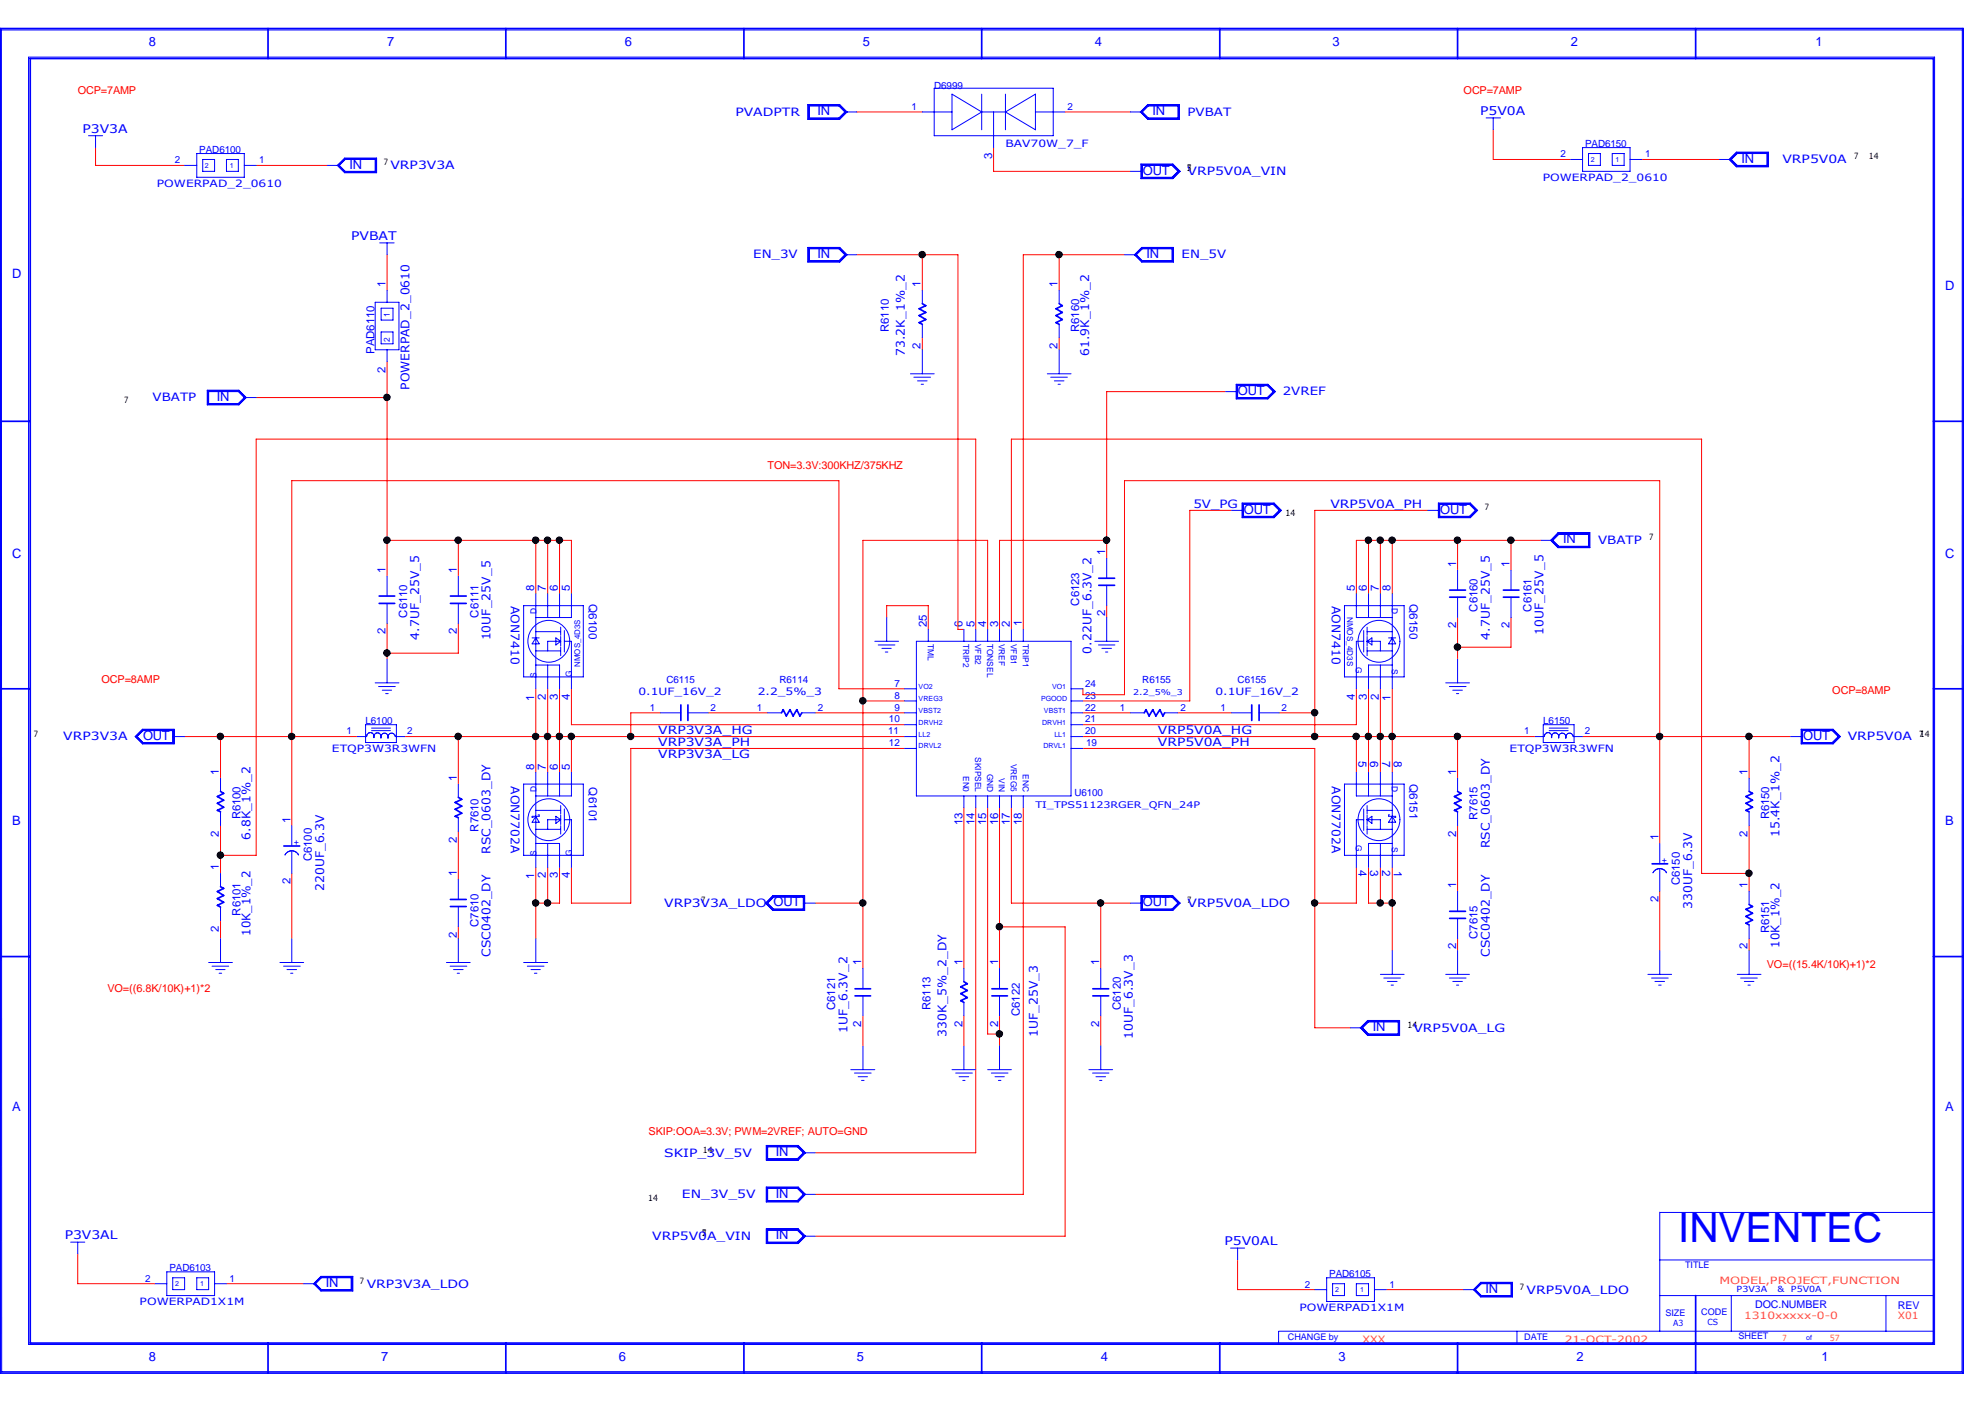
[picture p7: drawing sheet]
<svg xmlns="http://www.w3.org/2000/svg" width="297mm" height="210mm" viewBox="0 0 297 210" stroke-linecap="round" stroke-linejoin="round" font-family="sans-serif">
<g fill="none" stroke="#f00" stroke-width=".15">
<path d="M128.3 16.8h9.8M159.5 16.8h9.7M223.6 19.4v4.5h11.6M14.3 22.1v2.7h13.3M38.4 24.8h10.6M58 38.1v5.4M128.3 38.1h15.1v56.1h.9M138.1 38.1v5.4M148.8 22.1v3.6h20.4M158.6 38.1v5.4M168.4 38.1h-15.2v56.1M245.8 23.9h11.6"/>
<path d="M38.4 59.5h19.6M58 54.1v32.1M138.1 50.6v1.8M158.6 50.6v1.8M183.5 58.6h-17.8v25M184.4 76.4h-6.3v28.5h-16M213.8 76.4h-17v33.9M58 80.9h27.6v8M58 93.3v5.4M68.6 80.9v5.3M68.6 93.3v4.5h-10.6M80.2 80.9v8"/>
<path d="M82 80.9v8M83.8 80.9v8M132.8 92.5v-1.8h6.2v3.5M146.1 94.2v-28.5h-107.7v62.4h-5.4M147.9 94.2v-13.3h-18.7v64.1M151.4 94.2v-28.5h103.4v65.1h7.1M165.7 80.9h-16.1v13.3M165.7 90.7v1.8M204.9 80.9v8M206.7 80.9v8M208.4 80.9v8M218.2 80.9v4.4"/>
<path d="M218.2 92.5v6.2M226.2 80.9v4.4M226.2 92.5v4.4h-8M230.7 80.9h-27.6v8M27.6 110.3h25.9M33 110.3v6.2M60.6 110.3h74.8M68.6 110.3v7.1M80.2 103.1v12.5M82 103.1v12.5M83.8 103.1v12.5M85.6 103.1v5.4h49.8"/>
<path d="M85.6 110.3v5.3M98.9 106.7h-4.5v3.6M106 106.7h8.9M122 106.7h13.4M129.2 104.9h6.2M135.4 103.1h-9.8v-31.1h-81.9v51.6M135.4 112.1h-41v23.1h-8.8v-5.3M162.1 103.1v.9h6.3v-32h80.1v54.3M162.1 110.3h67.7M162.1 106.7h7.1M162.1 112.1h34.7v41.8h5.4M176.4 106.7h8"/>
<path d="M191.5 106.7h5.3M203.1 103.1v5.4h-41M203.1 110.3v5.3M204.9 103.1v12.5M206.7 103.1v12.5M208.4 103.1v12.5M218.2 110.3v6.2M236.9 110.3h31.2M261.9 110.3v6.2M33 123.6v7.2M33 137.9v2.6M43.7 130.8v9.7"/>
<path d="M68.6 124.5v7.2M68.6 138.8v1.7M80.2 129.9v10.6M82 129.9v5.3M83.8 129.9v5.3h-3.6M122 135.2h7.2M144.3 120.9v24.1M146.1 120.9v51.7h-24.1M147.9 120.9v33.9h1.7M149.6 138.8h9.9v46.3h-37.5M149.6 120.9v24.1M151.4 120.9v14.3h17.8"/>
<path d="M153.2 120.9v57.9h-31.2M164.8 135.2v9.8M203.1 129.9v5.3h-6.3M204.9 129.9v5.3h3.5M206.7 129.9v5.3M208.4 129.9v12.4M218.2 123.6v9.8M248.5 133.4v8.9M261.9 123.6v9.8M129.2 152.1v4.5M144.3 152.1v4.5M149.6 152.1v4.5"/>
<path d="M164.8 152.1v4.5M218.2 140.5v1.8M261.9 140.5v1.8M11.6 187.7v4.5h11.6M33.9 192.2h11.6M185.3 188.6v4.5h11.5M207.6 193.1h11.5"/>
</g>
<g fill="none" stroke="#00f" stroke-width=".15">
<path d="M.2 4.4l.1 201M.3 4.5h293.4M4.3 8.6v192.7M4.3 8.6h285.3v192.7h-285.3M120.9 15.7h4.8l1.1 1.1-1.1 1.1h-4.8zM121 15.7h4.7l1 1.1-1 1h-4.7zM121.1 15.8h4.5l1 1-1 .9h-4.5zM121.2 15.9h4.4l.9 .9-.9 .9h-4.4zM126.5 16.8h1.8M138.1 16.8h4.4M139.9 13.2h17.8v7.1h-17.8zM142.5 14.1l4.5 2.7-4.5 2.6z"/>
<path d="M147 16.8h3.5M147 14.1v5.3M148.8 16.8v5.3M150.5 16.8l4.5-2.7v5.3zM150.5 14.1v5.3M155 16.8h4.5M169.2 16.8h1.8M170.8 16.8l1.1-1.1h4.6v2.1h-4.6zM171.8 15.7h4.8v2.2h-4.8l-1.1-1.1zM171.9 15.8h4.5v1.9h-4.5l-1-.9zM171.9 15.9h4.5v1.8h-4.5l-.9-.9zM222.5 17.7h2.2"/>
<path d="M223.6 17.7v1.7M293.8 4.5l-.1 200.9h-293.4M13.2 20.3h2.2M14.3 20.3v1.8M27.6 24.8h1.9M29.5 23h7.1v3.5h-7.1zM30.3 23.9h1.8v1.8h-1.8zM33.9 23.9h1.8v1.8h-1.8zM36.6 24.8h1.8M49 24.8h1.8M50.6 24.8l1-1.1h4.7v2.1h-4.7zM50.7 24.8l1-1h4.5v1.9h-4.5z"/>
<path d="M50.8 24.8l.9-.9h4.5v1.8h-4.5zM51.6 23.7h4.8v2.2h-4.8l-1.1-1.1zM56.9 36.4h2.1M58 36.4v1.7M120.9 37h4.8l1.1 1.1-1.1 1.1h-4.8zM121 37.1h4.7l1 1-1 1.1h-4.7zM121.1 37.2h4.5l1 .9-1 1h-4.5zM121.2 37.3h4.4l.9 .8-.9 .9h-4.4zM126.5 38.1h1.8M168.4 38.1h1.7M169.2 25.7h1.8M170.8 24.6h4.8l1.1 1.1-1.1 1.1h-4.8z"/>
<path d="M170.9 24.6h4.7l1 1.1-1 1h-4.7zM170.9 37h4.8v2.2h-4.8l-1.1-1.1zM171 37.1h4.6v2.1h-4.6l-1.1-1.1zM171 37.2h4.6v1.9h-4.6l-1-1zM171 24.7h4.5l1 1-1 .9h-4.5zM171 37.3h4.5v1.7h-4.5l-.9-.9zM171 24.8h4.5l.9 .9-.9 .8h-4.5zM235.2 23.9h1.7M236.9 22.1h7.1v3.6h-7.1zM237.8 23h1.8v1.8h-1.8zM241.4 23h1.8v1.8h-1.8zM244 23.9h1.8"/>
<path d="M257.4 23.9h1.8M258.9 23.9l1.1-1.1h4.7v2.2h-4.7zM259.1 23.9l1-1h4.5v1.9h-4.5zM259.2 23.9l.9-.9h4.4v1.8h-4.4zM260 22.9h4.7v2h-4.7l-1-1zM31 58.4h4.8l1.1 1.1-1.1 1.1h-4.8zM31.1 58.5h4.6l1.1 1-1.1 1h-4.6zM31.2 58.5h4.5l1 1-1 1h-4.5zM31.2 58.6h4.5l.9 .9-.9 .9h-4.5zM36.6 59.5h1.8M56.2 45.3h3.5v7.1h-3.5zM57.1 46.1h1.7v1.8h-1.7z"/>
<path d="M57.1 49.7h1.7v1.8h-1.7zM58 43.5v1.8M58 52.4v1.7M136.3 56h3.6M136.8 56.5h2.5M137.4 57h1.4M137.9 57.5h.4M138.1 43.5v2M138.1 48.6v2M138.1 52.4v3.6M156.8 56h3.6M157.3 56.5h2.5"/>
<path d="M157.9 57h1.4M158.4 57.5h.3M158.6 43.5v2M158.6 48.6v2M158.6 52.4v3.6M183.5 58.6h1.8M185.1 57.5h4.7l1.2 1.1-1.2 1.1h-4.7zM185.1 57.6h4.7l1 1-1 1h-4.7zM185.2 57.7h4.6l1 .9-1 1h-4.6zM185.3 57.7h4.4l.9 .9-.9 .9h-4.4zM184.4 76.4h1.8M186 75.3h4.8l1.1 1.1-1.1 1.1h-4.8z"/>
<path d="M186 75.4h4.7l1 1-1 1.1h-4.7zM186.1 75.5h4.6l.9 .9-.9 1h-4.6zM186.2 75.5h4.4l.9 .9-.9 .9h-4.4zM213.8 76.4h1.8M215.3 75.3h4.8l1.1 1.1-1.1 1.1h-4.8zM215.4 75.4h4.7l1 1-1 1.1h-4.7zM215.5 75.5h4.5l1 .9-1 1h-4.5zM215.6 75.5h4.4l.9 .9-.9 .9h-4.4zM233.3 79.8h4.7v2.2h-4.7l-1.1-1.1zM233.3 79.8h4.7v2.1h-4.7l-1-1zM233.3 79.9h4.6v1.9h-4.6l-.9-.9zM58 86.2v3"/>
<path d="M58 90.3v3M58 98.7v3.5M68.6 86.2v3M68.6 90.3v3M78.4 90.7h8.9v10.6h-8.9zM79.7 95.5h1M80.2 88.9v14.2M80.2 97.5h3.7M80.2 95.5l.5 .9h-1zM80.2 94.6h3.7M80.2 99.6h3.6v3.5M82 88.9v3.6"/>
<path d="M82 99.6v3.5M83.2 95.5l.7 .5-.7 .6zM83.8 88.9v3.6M83.9 96h-1.9v1.5M83.9 93.9v1.2M83.9 95.3v1.4M83.9 96.9v1.3M84.5 96h1.1v7.1M84.5 94.4v3.2M85.6 88.9v3.6h-5.4M131 96h3.5M131.5 96.6h2.5"/>
<path d="M132 97.1h1.4M132.5 97.6h.4M132.8 92.5v3.5M137.2 96h23.2v23.2h-23.2zM139 94.2v1.8M144.3 94.2v1.8M146.1 94.2v1.8M147.9 94.2v1.8M149.6 94.2v1.8M151.4 94.2v1.8M153.2 94.2v1.8M163.9 96h3.6"/>
<path d="M164.5 96.6h2.4M165 97.1h1.4M165.5 97.6h.4M165.7 83.6v3M165.7 87.6v3.1M165.7 92.5v3.5M201.3 90.7h8.9v10.6h-8.9zM203.1 88.9v3.6h5.3M204.2 96h-1.1v7.1M204.2 94.4v3.2M204.7 97.5h3.7M204.7 96h2v1.5"/>
<path d="M204.7 94.6h3.7M204.7 93.9v1.2M204.7 95.3v1.4M204.7 96.9v1.3M204.7 96l.7-.5v1.1zM204.9 88.9v3.6M206.7 88.9v3.6M206.7 99.6v3.5M207.9 95.5h1.1M208.4 95.5l.6 .9h-1.1zM208.4 99.6h-3.5v3.5M208.4 88.9v14.2"/>
<path d="M218.2 85.3v3M218.2 89.4v3.1M218.2 98.7v3.5M226.2 85.3v3M226.2 89.4v3.1M230.7 80.9h1.8M233.4 80h4.4v1.8h-4.4l-.9-.9zM20.2 110.3l1.1-1.1h4.8v2.2h-4.8zM20.3 110.3l1.1-1.1h4.6v2.1h-4.6zM20.5 110.3l.9-.9h4.5v1.8h-4.5zM21.4 109.3h4.5v1.9h-4.5l-1-.9zM25.9 110.3h1.7"/>
<path d="M33 116.5v2M53.5 110.3h1.4M54.7 108.5h4.6v2.7h-4.6zM54.9 110.2v.1M55.1 109.9l-.2 .3M55.5 109.7l-.4 .1M55.5 109.7l.3 .2M55.6 109h2.9M55.6 109.4h2.9M55.9 109.9l.1 .3M56 110.3v.1M56.1 109.9l-.1 .3"/>
<path d="M56.2 102.2h3.5M56.5 109.7l-.3 .2M56.6 109.7l.3 .2M56.7 102.8h2.5M56.9 109.9l.1 .4M57 110.3v.2M57.1 110.3v.2M57.2 109.9l-.1 .4M57.2 103.3h1.4M57.6 109.8l-.4 .1M57.6 109.8l.4 .1M57.7 103.8h.4"/>
<path d="M58 110l.1 .3M58.1 110.3v.2M58.1 110.4v.1M58.2 109.9l-.1 .4M58.6 109.8l-.3 .1M58.7 109.8l.3 .1M59.1 110l.1 .3M59.2 110.3h1.4M68.6 117.4v2M78.4 117.4h8.9v10.7h-8.9zM80.2 115.6v14.3M82 115.6v3.6"/>
<path d="M83.8 115.6v3.6M85.6 115.6v3.6h-5.4M98.9 106.7h3M103 106.7h3M114.9 106.7h2.1M120.1 106.7h1.9M135.4 106.7h1.8M135.4 108.5h1.8M135.4 110.3h1.8M135.4 112.1h1.8M135.4 104.9h1.8M135.4 103.1h1.8"/>
<path d="M144.3 119.2v1.7M146.1 119.2v1.7M147.9 119.2v1.7M149.6 119.2v1.7M151.4 119.2v1.7M153.2 119.2v1.7M160.4 106.7h1.7M160.4 108.5h1.7M160.4 110.3h1.7M160.4 112.1h1.7M160.4 104.9h1.7M160.4 103.1h1.7"/>
<path d="M169.2 106.7h2.1M174.4 106.7h2M184.4 106.7h3M188.5 106.7h3M201.3 117.4h8.9v10.7h-8.9zM203.1 115.6v3.6h5.3M204.9 115.6v3.6M206.7 115.6v3.6M208.4 115.6v14.3M216.4 102.2h3.6M217 102.8h2.5M217.5 103.3h1.4"/>
<path d="M218.1 103.8h.3M218.2 116.5v2M229.8 110.3h1.4M231.1 108.5h4.6v2.7h-4.6zM231.2 110.2v.1M231.4 109.9l-.2 .3M231.8 109.7l-.4 .1M231.8 109.7l.4 .2M231.9 109h2.9M231.9 109.4h2.9M232.2 109.9l.1 .3M232.3 110.3v.1"/>
<path d="M232.4 109.9l-.1 .3M232.8 109.7l-.3 .2M232.9 109.7l.3 .2M233.3 109.9v.4M233.3 110.3v.2M233.4 110.3v.2M233.5 109.9l-.1 .4M233.9 109.8l-.4 .1M233.9 109.8l.4 .1M234.3 110l.1 .2M234.4 110.4v.1M234.4 110.2v.2"/>
<path d="M234.4 110.4l.1 .1M234.6 109.9l-.2 .3M235 109.8l-.3 .1M235 109.8l.4 .1M235.4 110l.1 .3h1.4M261.9 116.5v2M268.1 110.3h1.8M269.7 109.2h4.7l1.1 1.1-1.1 1.1h-4.7zM269.7 109.2h4.7l1 1.1-1 1h-4.7zM269.8 109.3h4.6l.9 1-.9 .9h-4.6zM269.9 109.4h4.4l.9 .9-.9 .9h-4.4zM33 121.5v2.1"/>
<path d="M33 130.8v2M33 135.8v2.1M42.8 127.8v.1M42.9 127.7l-.2 .3M42.9 127.7l.3-.2 .5-.1v3.4M43 127.6h.1M43.7 123.6v3.1M43.7 127.4l.5 .1 .3 .2M44.5 127.8l.2 .2M68.6 122.4v2.1M68.6 131.7v3M68.6 135.7v3.1"/>
<path d="M80.2 126.3h3.6v3.6M80.2 122.2l.5 .9h-1zM80.2 124.2h3.7M80.2 121.3h3.7M80.6 122h.1v.2h-1v.2h.1M82 126.3v3.6M83.2 122.2l.7 .5-.7 .6zM83.9 120.6v1.2M83.9 122v1.4M83.9 123.6v1.3M83.9 122.7h-1.9v1.5M84.5 121.1v3.2"/>
<path d="M84.5 122.7h1.1v7.2M114.9 135.2l.9-.9h4.5v1.8h-4.5zM115.7 134.1h4.8v2.2h-4.8l-1.1-1.1zM115.7 134.2h4.7v2h-4.7l-1-1zM115.8 134.2h4.6v1.9h-4.6l-1-.9zM120.3 135.2h1.7M169.2 135.2h1.8M170.8 134.1h4.8l1.1 1.1-1.1 1.1h-4.8zM170.9 134.2h4.7l1 1-1 1h-4.7zM171 134.2h4.5l1 1-1 .9h-4.5zM171 134.3h4.5l.9 .9-.9 .9h-4.5zM204.2 121.1v3.2"/>
<path d="M204.2 122.7h-1.1v7.2M204.7 120.6v1.2M204.7 122v1.4M204.7 123.6v1.3M204.7 122.7h2v1.5M204.7 122.7l.7-.5v1.1zM204.7 124.2h3.7M204.7 121.3h3.7M206.7 126.3v3.6M208.1 122h-.2v.2h1.1v.2h-.2M208.4 126.3h-3.5v3.6M208.4 122.2l.6 .9h-1.1z"/>
<path d="M218.2 121.5v2.1M218.2 133.4v3M218.2 137.5v3M247.7 130.4l-.2 .3M247.7 130.3l.3-.2 .5-.1v3.4M248.5 126.3v3M248.5 130l.5 .1 .3 .3M249.1 130.3h.1M249.3 130.4l.2 .3M249.4 130.5v.1M261.9 121.5v2.1M261.9 133.4v2"/>
<path d="M261.9 138.5v2M31.2 144.1h3.6M31.7 144.7h2.5M32.3 145.2h1.4M32.8 145.7h.4M33 140.5v3.6M41.9 144.1h3.6M42.5 144.7h2.5M43 145.2h1.4M43.5 145.7h.4M43.7 140.5v3.6M66.8 144.1h3.6"/>
<path d="M67.4 144.7h2.5M67.9 145.2h1.4M68.4 145.7h.4M68.6 140.5v3.6M78.4 144.1h3.6M78.9 144.7h2.5M79.5 145.2h1.4M80 145.7h.4M80.2 140.5v3.6M129.2 145v3M129.2 149.1v3M129.2 156.6v3.5"/>
<path d="M144.3 145v2M144.3 150.1v2M144.3 156.6v3.5M149.6 145v3M149.6 149.1v3M149.6 156.6v3.5M164.8 145v3M164.8 149.1v3M164.8 156.6v3.5M202.2 153.9h1.8M203.7 153.9l1.1-1h4.7v2h-4.7zM203.9 153.9l.9-.9h4.6v1.9h-4.6z"/>
<path d="M204.8 152.8h4.7v2.2h-4.7l-1.1-1.1zM204.9 153h4.4v1.8h-4.4l-.9-.9zM206.7 145.9h3.5M207.2 146.4h2.5M207.7 146.9h1.5M208.3 147.5h.3M208.4 142.3v3.6M216.4 145.9h3.6M217 146.4h2.5M217.5 146.9h1.4M218.1 147.5h.3M218.2 142.3v3.6"/>
<path d="M246.7 145.9h3.6M247.3 146.4h2.5M247.8 146.9h1.4M248.3 147.5h.4M248.5 142.3v3.6M260.1 145.9h3.5M260.6 146.4h2.5M261.2 146.9h1.4M261.7 147.5h.3M261.9 142.3v3.6M114.7 171.5h4.8l1.1 1.1-1.1 1.1h-4.8zM114.7 177.7h4.8l1.1 1.1-1.1 1.2h-4.8z"/>
<path d="M114.8 171.6h4.7l1 1-1 1.1h-4.7zM114.8 177.8h4.7l1 1-1 1.1h-4.7zM114.8 171.7h4.6l1 .9-1 1h-4.6zM114.8 177.9h4.6l1 .9-1 1h-4.6zM114.9 171.7h4.5l.9 .9-.9 .9h-4.5zM114.9 177.9h4.5l.9 .9-.9 .9h-4.5zM120.3 178.8h1.7M120.3 172.6h1.7M127.4 160.1h3.6M127.9 160.7h2.5M128.5 161.2h1.4M129 161.8h.4"/>
<path d="M142.5 160.1h3.6M143.1 160.7h2.5M143.6 161.2h1.4M144.1 161.8h.4M147.9 160.1h3.5M148.4 160.7h2.5M149 161.2h1.4M149.5 161.8h.4M163 160.1h3.6M163.6 160.7h2.4M164.1 161.2h1.4M164.6 161.8h.4"/>
<path d="M10.6 186h2.1M11.6 186v1.7M23.2 192.2h1.8M25 190.4h7.1v3.6h-7.1zM25.9 191.3h1.7v1.8h-1.7zM29.5 191.3h1.7v1.8h-1.7zM32.1 192.2h1.8M45.5 192.2h1.7M47 192.2l1.1-1h4.6v2h-4.6zM47.2 192.2l.9-.9h4.5v1.8h-4.5zM48 191.1h4.8v2.2h-4.8l-1.1-1.1zM48.1 191.2h4.6v2h-4.6l-.9-1z"/>
<path d="M114.7 184h4.8l1.1 1.1-1.1 1.1h-4.8zM114.8 184h4.7l1 1.1-1 1h-4.7zM114.8 184.1h4.6l1 1-1 .9h-4.6zM114.9 184.2h4.5l.9 .9-.9 .9h-4.5zM120.3 185.1h1.7M184.2 186.9h2.1M185.3 186.9v1.7M191.4 199.3v1.8M191.5 199.3h98M196.8 193.1h1.8M198.6 191.3h7.2v3.6h-7.2zM199.5 192.2h1.8v1.8h-1.8z"/>
<path d="M203.1 192.2h1.8v1.8h-1.8zM205.8 193.1h1.8M219.1 193.1h1.8M220.7 193.1l1-1h4.7v2h-4.7zM220.9 193.1l.9-.9h4.4v1.8h-4.4zM221.7 192h4.7v2.2h-4.7l-1.1-1.1zM221.7 192.1h4.6v2h-4.6l-.9-1zM227.1 199.3v1.8M248.5 181.5v17.8M248.5 194h41M248.5 188.6h41M248.6 181.5h41"/>
<path d="M259.2 194v5.3M282.4 194v5.3"/>
<circle cx="82.2" cy="96" r="3.1"/>
<circle cx="206.5" cy="96" r="3.1"/>
<circle cx="82.2" cy="122.7" r="3.1"/>
<circle cx="206.5" cy="122.7" r="3.1"/>
</g>
<g fill="none" stroke="#00f" stroke-width=".25">
<path d="M0 4.3h293.9v201.3h-293.9zM40.1 4.3v4.5M75.7 4.3v4.5M111.4 4.3v4.5M147 4.3v4.5M182.6 4.3v4.5M218.2 4.3v4.5M253.9 4.3v4.5M289.5 8.8h-285v192.3h285M289.5 8.7v192.4M138.1 45.5l.5 .3-1 .4 1 .6-1 .4 1 .6-1 .5 .5 .3M158.6 45.5l.4 .3-.9 .4 .9 .6-.9 .4 .9 .6-.9 .5 .5 .3"/>
<path d="M0 63.1h4.5M289.5 63.1h4.4M56.8 89.2h2.3M56.8 90.3h2.3M67.4 89.2h2.4M67.4 90.3h2.4M164.5 86.6h2.4M164.5 87.6h2.4M217 88.3h2.4M217 89.4h2.4M225.1 88.3h2.3M225.1 89.4h2.3"/>
<path d="M0 103.1h4.5M33 118.5l.5 .3-.9 .5 .9 .5-.9 .5 .9 .6-.9 .4 .4 .2M68.6 119.4l.5 .3-.9 .4 .9 .6-.9 .5 .9 .6-.9 .4 .4 .2M101.9 105.5v2.4M103 105.5v2.4M117 106.7l.3-.4 .4 .9 .6-.9 .4 .9 .6-.9 .5 .9 .3-.5M171.3 106.7l.3-.4 .4 .9 .6-.9 .5 .9 .5-.9 .5 .9 .3-.5M187.4 105.5v2.4M188.5 105.5v2.4M218.2 118.5l.5 .3-.9 .5 .9 .5-.9 .5 .9 .6-.9 .4 .4 .2M261.9 118.5l.5 .3-1 .5 1 .5-1 .5 1 .6-1 .4 .5 .2M289.5 103.1h4.4"/>
<path d="M33 132.8l.5 .2-.9 .5 .9 .6-.9 .4 .9 .6-.9 .5 .4 .2M42.5 126.7h2.4M67.4 134.7h2.4M67.4 135.7h2.4M217 136.4h2.4M217 137.5h2.4M247.4 129.3h2.3M261.9 135.4l.5 .3-1 .4 1 .6-1 .5 1 .6-1 .4 .5 .3M0 143.2h4.5M128 148h2.3M128 149.1h2.3M144.3 147l.5 .3-1 .4 1 .6-1 .5 1 .6-1 .4 .5 .3"/>
<path d="M148.5 148h2.3M148.5 149.1h2.3M163.6 148h2.4M163.6 149.1h2.4M289.5 143.2h4.4M253.9 194v11.6M40.1 201.1v4.5M75.7 201.1v4.5M111.4 201.1v4.5M147 201.1v4.5M182.6 201.1v4.5M218.2 201.1v4.5"/>
</g>
<g fill="#000">
<circle cx="138.1" cy="38.1" r=".49"/>
<circle cx="158.6" cy="38.1" r=".49"/>
<circle cx="57.9" cy="59.5" r=".49"/>
<circle cx="57.9" cy="97.8" r=".49"/>
<circle cx="57.9" cy="80.9" r=".49"/>
<circle cx="68.6" cy="80.9" r=".49"/>
<circle cx="80.2" cy="80.9" r=".49"/>
<circle cx="82" cy="80.9" r=".49"/>
<circle cx="83.8" cy="80.9" r=".49"/>
<circle cx="165.7" cy="80.9" r=".49"/>
<circle cx="204.9" cy="80.9" r=".49"/>
<circle cx="206.6" cy="80.9" r=".49"/>
<circle cx="208.4" cy="80.9" r=".49"/>
<circle cx="218.2" cy="96.9" r=".49"/>
<circle cx="218.2" cy="80.9" r=".49"/>
<circle cx="226.2" cy="80.9" r=".49"/>
<circle cx="33" cy="110.3" r=".49"/>
<circle cx="43.7" cy="110.3" r=".49"/>
<circle cx="68.6" cy="110.3" r=".49"/>
<circle cx="80.2" cy="110.3" r=".49"/>
<circle cx="82" cy="110.3" r=".49"/>
<circle cx="83.8" cy="110.3" r=".49"/>
<circle cx="85.5" cy="110.3" r=".49"/>
<circle cx="94.4" cy="110.3" r=".49"/>
<circle cx="129.2" cy="104.9" r=".49"/>
<circle cx="196.8" cy="110.3" r=".49"/>
<circle cx="196.8" cy="106.7" r=".49"/>
<circle cx="203" cy="110.3" r=".49"/>
<circle cx="204.9" cy="110.3" r=".49"/>
<circle cx="206.6" cy="110.3" r=".49"/>
<circle cx="208.4" cy="110.3" r=".49"/>
<circle cx="218.2" cy="110.3" r=".49"/>
<circle cx="248.5" cy="110.3" r=".49"/>
<circle cx="261.8" cy="110.3" r=".49"/>
<circle cx="33" cy="128" r=".49"/>
<circle cx="80.2" cy="135.2" r=".49"/>
<circle cx="82" cy="135.2" r=".49"/>
<circle cx="129.2" cy="135.2" r=".49"/>
<circle cx="149.6" cy="138.7" r=".49"/>
<circle cx="164.8" cy="135.2" r=".49"/>
<circle cx="196.8" cy="135.2" r=".49"/>
<circle cx="206.6" cy="135.2" r=".49"/>
<circle cx="208.4" cy="135.2" r=".49"/>
<circle cx="261.8" cy="130.7" r=".49"/>
<circle cx="149.6" cy="154.8" r=".49"/>
</g>
<g fill="none" stroke="#000" stroke-width=".15">
<circle cx="138.1" cy="38.1" r=".49"/>
<circle cx="158.6" cy="38.1" r=".49"/>
<circle cx="57.9" cy="59.5" r=".49"/>
<circle cx="57.9" cy="97.8" r=".49"/>
<circle cx="57.9" cy="80.9" r=".49"/>
<circle cx="68.6" cy="80.9" r=".49"/>
<circle cx="80.2" cy="80.9" r=".49"/>
<circle cx="82" cy="80.9" r=".49"/>
<circle cx="83.8" cy="80.9" r=".49"/>
<circle cx="165.7" cy="80.9" r=".49"/>
<circle cx="204.9" cy="80.9" r=".49"/>
<circle cx="206.6" cy="80.9" r=".49"/>
<circle cx="208.4" cy="80.9" r=".49"/>
<circle cx="218.2" cy="96.9" r=".49"/>
<circle cx="218.2" cy="80.9" r=".49"/>
<circle cx="226.2" cy="80.9" r=".49"/>
<circle cx="33" cy="110.3" r=".49"/>
<circle cx="43.7" cy="110.3" r=".49"/>
<circle cx="68.6" cy="110.3" r=".49"/>
<circle cx="80.2" cy="110.3" r=".49"/>
<circle cx="82" cy="110.3" r=".49"/>
<circle cx="83.8" cy="110.3" r=".49"/>
<circle cx="85.5" cy="110.3" r=".49"/>
<circle cx="94.4" cy="110.3" r=".49"/>
<circle cx="129.2" cy="104.9" r=".49"/>
<circle cx="196.8" cy="110.3" r=".49"/>
<circle cx="196.8" cy="106.7" r=".49"/>
<circle cx="203" cy="110.3" r=".49"/>
<circle cx="204.9" cy="110.3" r=".49"/>
<circle cx="206.6" cy="110.3" r=".49"/>
<circle cx="208.4" cy="110.3" r=".49"/>
<circle cx="218.2" cy="110.3" r=".49"/>
<circle cx="248.5" cy="110.3" r=".49"/>
<circle cx="261.8" cy="110.3" r=".49"/>
<circle cx="33" cy="128" r=".49"/>
<circle cx="80.2" cy="135.2" r=".49"/>
<circle cx="82" cy="135.2" r=".49"/>
<circle cx="129.2" cy="135.2" r=".49"/>
<circle cx="149.6" cy="138.7" r=".49"/>
<circle cx="164.8" cy="135.2" r=".49"/>
<circle cx="196.8" cy="135.2" r=".49"/>
<circle cx="206.6" cy="135.2" r=".49"/>
<circle cx="208.4" cy="135.2" r=".49"/>
<circle cx="261.8" cy="130.7" r=".49"/>
<circle cx="149.6" cy="154.8" r=".49"/>
</g>
<text font-size="6.1" fill="#00f" x="251.2" y="186">INVENTEC</text>
<g font-size="1.9" fill="#00f">
<text x="22.3" y="6.9">8</text>
<text x="58" y="6.9">7</text>
<text x="93.6" y="6.9">6</text>
<text x="129.2" y="6.9">5</text>
<text x="163.9" y="6.9">4</text>
<text x="199.5" y="6.9">3</text>
<text x="235.2" y="6.9">2</text>
<text x="271.8" y="6.9">1</text>
<text x="122.4" y="17.3">IN</text>
<text x="172.5" y="17.3">IN</text>
<text x="52.3" y="25.3">IN</text>
<text x="171.1" y="26.2">OUT</text>
<text x="260.7" y="24.4">IN</text>
<text x="1.8" y="41.7">D</text>
<text x="122.4" y="38.6">IN</text>
<text x="171.7" y="38.6">IN</text>
<text x="291.2" y="43.4">D</text>
<text x="32.5" y="60">IN</text>
<text x="185.3" y="59.1">OUT</text>
<text x="186.2" y="76.9">OUT</text>
<text x="215.6" y="76.9">OUT</text>
<text x="1.8" y="83.5">C</text>
<text x="234" y="81.4">IN</text>
<text x="291.2" y="83.5">C</text>
<text x="21.4" y="110.7">OUT</text>
<text x="270" y="110.7">OUT</text>
<text x="1.8" y="123.6">B</text>
<text x="291.2" y="123.6">B</text>
<text x="171.1" y="135.7">OUT</text>
<text x="205.5" y="154.4">IN</text>
<text x="1.8" y="166.3">A</text>
<text x="291.2" y="166.3">A</text>
<text x="116.2" y="173.1">IN</text>
<text x="116.2" y="179.3">IN</text>
<text x="116.2" y="185.5">IN</text>
<text x="48.8" y="192.7">IN</text>
<text x="222.4" y="193.6">IN</text>
<text x="22.3" y="203.7">8</text>
<text x="57.1" y="203.7">7</text>
<text x="92.7" y="203.7">6</text>
<text x="128.3" y="203.7">5</text>
<text x="164.8" y="203.7">4</text>
<text x="200.4" y="203.7">3</text>
<text x="236" y="203.7">2</text>
<text x="272.7" y="203.7">1</text>
</g>
<g font-size="1.8" fill="#00f">
<text x="221.6" y="17.2">P5V0A</text>
<text x="12.4" y="19.9">P3V3A</text>
<text x="52.6" y="35.9">PVBAT</text>
<text x="135.5" y="53.3" transform="rotate(-90 135.5 53.3)">73.2K_1%_2</text>
<text x="163.1" y="53.3" transform="rotate(-90 163.1 53.3)">61.9K_1%_2</text>
<text x="61.3" y="58.3" transform="rotate(-90 61.3 58.3)">POWERPAD_2_0610</text>
<text x="62.8" y="95.8" transform="rotate(-90 62.8 95.8)">4.7UF_25V_5</text>
<text x="73.4" y="95.9" transform="rotate(-90 73.4 95.9)">10UF_25V_5</text>
<text x="76.5" y="90.7" transform="rotate(90 76.5 90.7)">AON7410</text>
<text x="199.4" y="90.7" transform="rotate(90 199.4 90.7)">AON7410</text>
<text x="223.1" y="95.8" transform="rotate(-90 223.1 95.8)">4.7UF_25V_5</text>
<text x="231.1" y="95" transform="rotate(-90 231.1 95)">10UF_25V_5</text>
<text x="163.4" y="97.9" transform="rotate(-90 163.4 97.9)">0.22UF_6.3V_2</text>
<text x="76.5" y="117.7" transform="rotate(90 76.5 117.7)">AON7702A</text>
<text x="199.4" y="117.7" transform="rotate(90 199.4 117.7)">AON7702A</text>
<text x="37.5" y="125.7" transform="rotate(-90 37.5 125.7)">6.8K_1%_2</text>
<text x="266.4" y="125.3" transform="rotate(-90 266.4 125.3)">15.4K_1%_2</text>
<text x="73.4" y="127.8" transform="rotate(-90 73.4 127.8)">RSC_0603_DY</text>
<text x="223.1" y="127" transform="rotate(-90 223.1 127)">RSC_0603_DY</text>
<text x="48.5" y="133.4" transform="rotate(-90 48.5 133.4)">220UF_6.3V</text>
<text x="253.4" y="136.1" transform="rotate(-90 253.4 136.1)">330UF_6.3V</text>
<text x="37.5" y="140.1" transform="rotate(-90 37.5 140.1)">10K_1%_2</text>
<text x="73.4" y="143.2" transform="rotate(-90 73.4 143.2)">CSC0402_DY</text>
<text x="223.1" y="143.2" transform="rotate(-90 223.1 143.2)">CSC0402_DY</text>
<text x="266.4" y="141.9" transform="rotate(-90 266.4 141.9)">10K_1%_2</text>
<text x="126.9" y="154.7" transform="rotate(-90 126.9 154.7)">1UF_6.3V_2</text>
<text x="141.7" y="155.2" transform="rotate(-90 141.7 155.2)">330K_5%_2_DY</text>
<text x="155.4" y="155.2" transform="rotate(-90 155.4 155.2)">1UF_25V_3</text>
<text x="169.6" y="155.6" transform="rotate(-90 169.6 155.6)">10UF_6.3V_3</text>
<text x="9.7" y="185.5">P3V3AL</text>
<text x="183.3" y="186.4">P5V0AL</text>
</g>
<g font-size="1.7" fill="#00f">
<text x="110.1" y="17.4">PVADPTR</text>
<text x="177.8" y="17.4">PVBAT</text>
<text x="148.5" y="23.7" transform="rotate(-90 148.5 23.7)">3</text>
<text x="58.5" y="25.4">VRP3V3A</text>
<text x="177.8" y="26.2">VRP5V0A_VIN</text>
<text x="266.9" y="24.5">VRP5V0A</text>
<text x="112.8" y="38.7">EN_3V</text>
<text x="176.9" y="38.7">EN_5V</text>
<text x="57.7" y="43" transform="rotate(-90 57.7 43)">1</text>
<text x="137.8" y="43" transform="rotate(-90 137.8 43)">1</text>
<text x="158.3" y="43" transform="rotate(-90 158.3 43)">1</text>
<text x="56.1" y="53" transform="rotate(-90 56.1 53)">PAD6110</text>
<text x="133.1" y="49.7" transform="rotate(-90 133.1 49.7)">R6110</text>
<text x="137.8" y="52.2" transform="rotate(-90 137.8 52.2)">2</text>
<text x="158.3" y="52.2" transform="rotate(-90 158.3 52.2)">2</text>
<text x="161.6" y="49.7" transform="rotate(-90 161.6 49.7)">R6160</text>
<text x="57.7" y="55.8" transform="rotate(-90 57.7 55.8)">2</text>
<text x="192.1" y="59.2">2VREF</text>
<text x="22.9" y="60.1">VBATP</text>
<text x="178.7" y="76.1">5V_PG</text>
<text x="199.2" y="76.1">VRP5V0A_PH</text>
<text x="165.5" y="83.1" transform="rotate(-90 165.5 83.1)">1</text>
<text x="239.3" y="81.4">VBATP</text>
<text x="57.7" y="85.7" transform="rotate(-90 57.7 85.7)">1</text>
<text x="68.4" y="85.7" transform="rotate(-90 68.4 85.7)">1</text>
<text x="80" y="88.5" transform="rotate(-90 80 88.5)">8</text>
<text x="81.7" y="88.5" transform="rotate(-90 81.7 88.5)">7</text>
<text x="83.5" y="88.5" transform="rotate(-90 83.5 88.5)">6</text>
<text x="85.3" y="88.5" transform="rotate(-90 85.3 88.5)">5</text>
<text x="202.9" y="88.5" transform="rotate(-90 202.9 88.5)">5</text>
<text x="204.6" y="88.5" transform="rotate(-90 204.6 88.5)">6</text>
<text x="206.4" y="88.5" transform="rotate(-90 206.4 88.5)">7</text>
<text x="208.2" y="88.5" transform="rotate(-90 208.2 88.5)">8</text>
<text x="218" y="84.8" transform="rotate(-90 218 84.8)">1</text>
<text x="226" y="84.8" transform="rotate(-90 226 84.8)">1</text>
<text x="57.7" y="95" transform="rotate(-90 57.7 95)">2</text>
<text x="61" y="92.5" transform="rotate(-90 61 92.5)">C6110</text>
<text x="68.4" y="95" transform="rotate(-90 68.4 95)">2</text>
<text x="71.6" y="92.5" transform="rotate(-90 71.6 92.5)">C6111</text>
<text x="88.1" y="90.4" transform="rotate(90 88.1 90.4)">Q6100</text>
<text x="138.8" y="93.9" transform="rotate(-90 138.8 93.9)">25</text>
<text x="144.1" y="93.9" transform="rotate(-90 144.1 93.9)">6</text>
<text x="145.9" y="93.9" transform="rotate(-90 145.9 93.9)">5</text>
<text x="147.7" y="93.9" transform="rotate(-90 147.7 93.9)">4</text>
<text x="149.4" y="93.9" transform="rotate(-90 149.4 93.9)">3</text>
<text x="151.2" y="93.9" transform="rotate(-90 151.2 93.9)">2</text>
<text x="153" y="93.8" transform="rotate(-90 153 93.8)">1</text>
<text x="161.6" y="90.7" transform="rotate(-90 161.6 90.7)">C6123</text>
<text x="165.5" y="92.3" transform="rotate(-90 165.5 92.3)">2</text>
<text x="211" y="90.4" transform="rotate(90 211 90.4)">Q6150</text>
<text x="218" y="94.1" transform="rotate(-90 218 94.1)">2</text>
<text x="221.2" y="91.6" transform="rotate(-90 221.2 91.6)">C6160</text>
<text x="226" y="94.1" transform="rotate(-90 226 94.1)">2</text>
<text x="229.3" y="91.6" transform="rotate(-90 229.3 91.6)">C6161</text>
<text x="80" y="104.9" transform="rotate(-90 80 104.9)">1</text>
<text x="81.7" y="104.8" transform="rotate(-90 81.7 104.8)">2</text>
<text x="83.5" y="104.8" transform="rotate(-90 83.5 104.8)">3</text>
<text x="85.3" y="104.8" transform="rotate(-90 85.3 104.8)">4</text>
<text x="202.9" y="104.8" transform="rotate(-90 202.9 104.8)">4</text>
<text x="204.6" y="104.8" transform="rotate(-90 204.6 104.8)">3</text>
<text x="206.4" y="104.8" transform="rotate(-90 206.4 104.8)">2</text>
<text x="208.2" y="104.9" transform="rotate(-90 208.2 104.9)">1</text>
<text x="9.5" y="110.8">VRP3V3A</text>
<text x="98.5" y="111.7">VRP3V3A_PH</text>
<text x="98.5" y="109.9">VRP3V3A_HG</text>
<text x="98.5" y="113.5">VRP3V3A_LG</text>
<text x="173.4" y="111.7">VRP5V0A_PH</text>
<text x="173.4" y="109.9">VRP5V0A_HG</text>
<text x="203.4" y="114" transform="rotate(90 203.4 114)">5</text>
<text x="205.1" y="114" transform="rotate(90 205.1 114)">6</text>
<text x="206.9" y="114" transform="rotate(90 206.9 114)">7</text>
<text x="208.7" y="114" transform="rotate(90 208.7 114)">8</text>
<text x="276.6" y="110.8">VRP5V0A</text>
<text x="32.8" y="116" transform="rotate(-90 32.8 116)">1</text>
<text x="68.4" y="116.9" transform="rotate(-90 68.4 116.9)">1</text>
<text x="80" y="115.3" transform="rotate(-90 80 115.3)">8</text>
<text x="81.7" y="115.3" transform="rotate(-90 81.7 115.3)">7</text>
<text x="83.5" y="115.3" transform="rotate(-90 83.5 115.3)">6</text>
<text x="85.3" y="115.3" transform="rotate(-90 85.3 115.3)">5</text>
<text x="88.1" y="117.9" transform="rotate(90 88.1 117.9)">Q6101</text>
<text x="211" y="117.4" transform="rotate(90 211 117.4)">Q6151</text>
<text x="218" y="116" transform="rotate(-90 218 116)">1</text>
<text x="261.6" y="116" transform="rotate(-90 261.6 116)">1</text>
<text x="32.8" y="125.3" transform="rotate(-90 32.8 125.3)">2</text>
<text x="36" y="122.7" transform="rotate(-90 36 122.7)">R6100</text>
<text x="43.5" y="123.1" transform="rotate(-90 43.5 123.1)">1</text>
<text x="71.6" y="124.5" transform="rotate(-90 71.6 124.5)">R7610</text>
<text x="144.1" y="123.5" transform="rotate(-90 144.1 123.5)">13</text>
<text x="145.9" y="123.5" transform="rotate(-90 145.9 123.5)">14</text>
<text x="147.7" y="123.5" transform="rotate(-90 147.7 123.5)">15</text>
<text x="149.4" y="123.5" transform="rotate(-90 149.4 123.5)">16</text>
<text x="151.2" y="123.5" transform="rotate(-90 151.2 123.5)">17</text>
<text x="153" y="123.5" transform="rotate(-90 153 123.5)">18</text>
<text x="218" y="125.3" transform="rotate(-90 218 125.3)">2</text>
<text x="221.2" y="122.7" transform="rotate(-90 221.2 122.7)">R7615</text>
<text x="248.3" y="125.8" transform="rotate(-90 248.3 125.8)">1</text>
<text x="261.6" y="125.3" transform="rotate(-90 261.6 125.3)">2</text>
<text x="264.9" y="122.7" transform="rotate(-90 264.9 122.7)">R6150</text>
<text x="32.8" y="130.3" transform="rotate(-90 32.8 130.3)">1</text>
<text x="46.7" y="128.9" transform="rotate(-90 46.7 128.9)">C6100</text>
<text x="68.4" y="131.1" transform="rotate(-90 68.4 131.1)">1</text>
<text x="68.4" y="126.2" transform="rotate(-90 68.4 126.2)">2</text>
<text x="80" y="131.6" transform="rotate(-90 80 131.6)">1</text>
<text x="81.7" y="131.5" transform="rotate(-90 81.7 131.5)">2</text>
<text x="83.5" y="131.5" transform="rotate(-90 83.5 131.5)">3</text>
<text x="85.3" y="131.5" transform="rotate(-90 85.3 131.5)">4</text>
<text x="203.4" y="130.2" transform="rotate(90 203.4 130.2)">4</text>
<text x="205.1" y="130.2" transform="rotate(90 205.1 130.2)">3</text>
<text x="206.9" y="130.2" transform="rotate(90 206.9 130.2)">2</text>
<text x="208.7" y="130.3" transform="rotate(90 208.7 130.3)">1</text>
<text x="36" y="137.1" transform="rotate(-90 36 137.1)">R6101</text>
<text x="43.5" y="132.4" transform="rotate(-90 43.5 132.4)">2</text>
<text x="99.4" y="135.8">VRP3V3A_LDO OUT</text>
<text x="177.8" y="135.8">VRP5V0A_LDO</text>
<text x="218" y="132.9" transform="rotate(-90 218 132.9)">1</text>
<text x="248.3" y="135" transform="rotate(-90 248.3 135)">2</text>
<text x="251.5" y="132.5" transform="rotate(-90 251.5 132.5)">C6150</text>
<text x="261.6" y="132.9" transform="rotate(-90 261.6 132.9)">1</text>
<text x="32.8" y="139.5" transform="rotate(-90 32.8 139.5)">2</text>
<text x="68.4" y="140.4" transform="rotate(-90 68.4 140.4)">2</text>
<text x="71.6" y="138.8" transform="rotate(-90 71.6 138.8)">C7610</text>
<text x="218" y="142.2" transform="rotate(-90 218 142.2)">2</text>
<text x="221.2" y="140.5" transform="rotate(-90 221.2 140.5)">C7615</text>
<text x="261.6" y="142.2" transform="rotate(-90 261.6 142.2)">2</text>
<text x="264.9" y="139.7" transform="rotate(-90 264.9 139.7)">R6151</text>
<text x="128.9" y="144.5" transform="rotate(-90 128.9 144.5)">1</text>
<text x="144.1" y="144.5" transform="rotate(-90 144.1 144.5)">1</text>
<text x="149.4" y="144.5" transform="rotate(-90 149.4 144.5)">1</text>
<text x="164.6" y="144.5" transform="rotate(-90 164.6 144.5)">1</text>
<text x="125" y="151.2" transform="rotate(-90 125 151.2)">C6121</text>
<text x="128.9" y="153.8" transform="rotate(-90 128.9 153.8)">2</text>
<text x="139.3" y="151.2" transform="rotate(-90 139.3 151.2)">R6113</text>
<text x="144.1" y="153.8" transform="rotate(-90 144.1 153.8)">2</text>
<text x="149.4" y="153.8" transform="rotate(-90 149.4 153.8)">2</text>
<text x="152.7" y="152.1" transform="rotate(-90 152.7 152.1)">C6122</text>
<text x="164.6" y="153.8" transform="rotate(-90 164.6 153.8)">2</text>
<text x="167.8" y="151.2" transform="rotate(-90 167.8 151.2)">C6120</text>
<text x="211.6" y="154.5">VRP5V0A_LG</text>
<text x="99.4" y="173.2">SKIP_3V_5V</text>
<text x="102.1" y="179.4">EN_3V_5V</text>
<text x="97.7" y="185.6">VRP5V0A_VIN</text>
<text x="54.9" y="192.8">VRP3V3A_LDO</text>
<text x="228.6" y="193.7">VRP5V0A_LDO</text>
</g>
<g font-size="1.6" fill="#f00">
<text x="11.6" y="14.1">OCP=7AMP</text>
<text x="219.1" y="14.1">OCP=7AMP</text>
<text x="114.9" y="70.1">TON=3.3V:300KHZ/375KHZ</text>
<text x="15.2" y="102.2">OCP=8AMP</text>
<text x="274.3" y="104">OCP=8AMP</text>
<text x="16.1" y="148.5">VO=((6.8K/10K)+1)*2</text>
<text x="264.5" y="144.9">VO=((15.4K/10K)+1)*2</text>
<text x="97.1" y="169.9">SKIP:OOA=3.3V; PWM=2VREF; AUTO=GND</text>
</g>
<g font-size="1.6" fill="#00f">
<text x="262.8" y="195.8">DOC.NUMBER</text>
<text x="284.1" y="195.9">REV</text>
</g>
<g font-size="1.5" fill="#00f">
<text x="136.5" y="16.5">1</text>
<text x="139.9" y="13.3">D6999</text>
<text x="159.8" y="16.5">2</text>
<text x="29.8" y="22.9">PAD6100</text>
<text x="150.5" y="22.1">BAV70W_7_F</text>
<text x="233.6" y="23.6">2</text>
<text x="237.3" y="22">PAD6150</text>
<text x="246.3" y="23.6">1</text>
<text x="23.5" y="28">POWERPAD_2_0610</text>
<text x="26.2" y="24.5">2</text>
<text x="38.8" y="24.5">1</text>
<text x="231" y="27.1">POWERPAD_2_0610</text>
<text x="95.6" y="104">0.1UF_16V_2</text>
<text x="97.3" y="106.4">1</text>
<text x="99.8" y="102.3">C6115</text>
<text x="106.4" y="106.4">2</text>
<text x="113.3" y="106.4">1</text>
<text x="113.5" y="104">2.2_5%_3</text>
<text x="116.7" y="102.3">R6114</text>
<text x="122.4" y="106.4">2</text>
<text x="133.9" y="104.6">8</text>
<text x="133.9" y="102.8">7</text>
<text x="133.9" y="106.4">9</text>
<text x="162.5" y="102.8">24</text>
<text x="162.5" y="106.4">22</text>
<text x="162.5" y="104.6">23</text>
<text x="167.6" y="106.4">1</text>
<text x="171" y="102.3">R6155</text>
<text x="176.7" y="106.4">2</text>
<text x="182" y="104">0.1UF_16V_2</text>
<text x="182.7" y="106.4">1</text>
<text x="185.3" y="102.3">C6155</text>
<text x="191.9" y="106.4">2</text>
<text x="49.7" y="112.6">ETQP3W3R3WFN</text>
<text x="51.9" y="109.9">1</text>
<text x="54.7" y="108.3">L6100</text>
<text x="61" y="109.9">2</text>
<text x="133" y="109.9">11</text>
<text x="133.1" y="111.7">12</text>
<text x="133.1" y="108.2">10</text>
<text x="162.5" y="108.2">21</text>
<text x="162.5" y="109.9">20</text>
<text x="162.6" y="111.7">19</text>
<text x="226" y="112.6">ETQP3W3R3WFN</text>
<text x="228.2" y="109.9">1</text>
<text x="231.1" y="108.3">L6150</text>
<text x="237.3" y="109.9">2</text>
<text x="160.9" y="119.2">U6100</text>
<text x="21.7" y="191.9">2</text>
<text x="25.4" y="190.3">PAD6103</text>
<text x="34.4" y="191.9">1</text>
<text x="199" y="191.2">PAD6105</text>
<text x="20.9" y="195.4">POWERPAD1X1M</text>
<text x="194.6" y="196.3">POWERPAD1X1M</text>
<text x="195.4" y="192.8">2</text>
<text x="208" y="192.8">1</text>
</g>
<g font-size="1.5" fill="#ff8c00">
<text x="257.4" y="192.2">MODEL,PROJECT,FUNCTION</text>
<text x="261.1" y="197.5">1310xxxxx-0-0</text>
<text x="284.1" y="197.5">X01</text>
<text x="204" y="201.1">XXX</text>
<text x="234.3" y="201.1">21-OCT-2002</text>
</g>
<g font-size="1.4" fill="#00f">
<text x="155" y="121">TI_TPS51123RGER_QFN_24P</text>
<text x="252.3" y="189.9">TITLE</text>
<text x="249.3" y="197">SIZE</text>
<text x="254.7" y="196.8">CODE</text>
<text x="192.8" y="200.6">CHANGE by</text>
<text x="228.2" y="200.6">DATE</text>
<text x="260.3" y="200.4">SHEET</text>
</g>
<g font-size="1.3">
<text x="277.6" y="23.9">7</text>
<text x="279.8" y="23.9">14</text>
<text x="57.4" y="24.8">7</text>
<text x="177.8" y="25.7">7</text>
<text x="177.8" y="25.7">5</text>
<text x="18.6" y="60.4">7</text>
<text x="192.5" y="77.3">14</text>
<text x="222.3" y="76.4">7</text>
<text x="246.9" y="80.9">7</text>
<text x="5.1" y="110.3">7</text>
<text x="287.3" y="110.3">7</text>
<text x="287.4" y="110.3">14</text>
<text x="105" y="135.2">7</text>
<text x="177.8" y="135.2">7</text>
<text x="210.7" y="153.9">14</text>
<text x="105.2" y="172.6">14</text>
<text x="97" y="179.7">14</text>
<text x="105.1" y="185.1">7</text>
<text x="105.1" y="185.1">5</text>
<text x="53.9" y="192.2">7</text>
<text x="227.5" y="193.1">7</text>
</g>
<g font-size="1.3" fill="#00f">
<text x="58.4" y="47.4" transform="rotate(-90 58.4 47.4)">1</text>
<text x="58.4" y="51.2" transform="rotate(-90 58.4 51.2)">2</text>
<text x="80.3" y="91.9" transform="rotate(-90 80.3 91.9)">D</text>
<text x="208.4" y="91" transform="rotate(90 208.4 91)">D</text>
<text x="80.3" y="101.5" transform="rotate(-90 80.3 101.5)">S</text>
<text x="85.6" y="101.4" transform="rotate(-90 85.6 101.4)">G</text>
<text x="138.9" y="96.4" transform="rotate(90 138.9 96.4)">TML</text>
<text x="144.2" y="96.4" transform="rotate(90 144.2 96.4)">TRIP2</text>
<text x="146" y="96.4" transform="rotate(90 146 96.4)">VFB2</text>
<text x="147.8" y="96.4" transform="rotate(90 147.8 96.4)">TONSEL</text>
<text x="149.6" y="96.4" transform="rotate(90 149.6 96.4)">VREF</text>
<text x="151.3" y="96.4" transform="rotate(90 151.3 96.4)">VFB1</text>
<text x="153.1" y="96.4" transform="rotate(90 153.1 96.4)">TRIP1</text>
<text x="203" y="99.8" transform="rotate(90 203 99.8)">G</text>
<text x="208.4" y="100.2" transform="rotate(90 208.4 100.2)">S</text>
<text x="146" y="113.3" transform="rotate(90 146 113.3)">SKIPSEL</text>
<text x="80.3" y="118.6" transform="rotate(-90 80.3 118.6)">D</text>
<text x="144.2" y="116.2" transform="rotate(90 144.2 116.2)">EN0</text>
<text x="147.8" y="115.8" transform="rotate(90 147.8 115.8)">GND</text>
<text x="149.6" y="116.5" transform="rotate(90 149.6 116.5)">VIN</text>
<text x="151.3" y="114.3" transform="rotate(90 151.3 114.3)">VREG5</text>
<text x="153.1" y="116" transform="rotate(90 153.1 116)">ENC</text>
<text x="208.4" y="117.7" transform="rotate(90 208.4 117.7)">D</text>
<text x="44.7" y="126.5" transform="rotate(-90 44.7 126.5)">+</text>
<text x="80.3" y="128.2" transform="rotate(-90 80.3 128.2)">S</text>
<text x="85.6" y="128.1" transform="rotate(-90 85.6 128.1)">G</text>
<text x="203" y="126.5" transform="rotate(90 203 126.5)">G</text>
<text x="208.4" y="126.9" transform="rotate(90 208.4 126.9)">S</text>
<text x="249.6" y="129.2" transform="rotate(-90 249.6 129.2)">+</text>
<text x="260" y="193.4">P3V3A</text>
<text x="266.1" y="193.4">&amp;</text>
<text x="268.1" y="193.4">P5V0A</text>
<text x="250.5" y="198.5">A3</text>
<text x="255.6" y="198.4">CS</text>
</g>
<g font-size="1.3" fill="#ff8c00">
<text x="266.9" y="200.7">7</text>
<text x="274" y="200.7">57</text>
</g>
<g font-size="1.2" fill="#00f">
<text x="201.7" y="92.3" transform="rotate(90 201.7 92.3)">NMOS_4D3S</text>
<text x="86.9" y="99.8" transform="rotate(-90 86.9 99.8)">NMOS_4D3S</text>
<text x="169.7" y="104">2.2_5%_3</text>
</g>
<g font-size="1.1" fill="#00f">
<text x="30.7" y="25.1">2</text>
<text x="34.4" y="25.1">1</text>
<text x="238.2" y="24.3">2</text>
<text x="241.9" y="24.3">1</text>
<text x="137.5" y="106.7">VBST2</text>
<text x="137.5" y="104.9">VREG3</text>
<text x="137.5" y="103.1">VO2</text>
<text x="155.9" y="104.9">PGOOD</text>
<text x="156.3" y="106.7">VBST1</text>
<text x="157.5" y="103.1">VO1</text>
<text x="137.5" y="112.1">DRVL2</text>
<text x="137.5" y="110.3">LL2</text>
<text x="137.5" y="108.5">DRVH2</text>
<text x="156" y="108.5">DRVH1</text>
<text x="156.2" y="112.1">DRVL1</text>
<text x="157.9" y="110.3">LL1</text>
<text x="26.2" y="192.5">2</text>
<text x="30" y="192.5">1</text>
<text x="199.9" y="193.4">2</text>
<text x="203.6" y="193.4">1</text>
<text x="270.4" y="200.6">of</text>
</g>
</svg>
